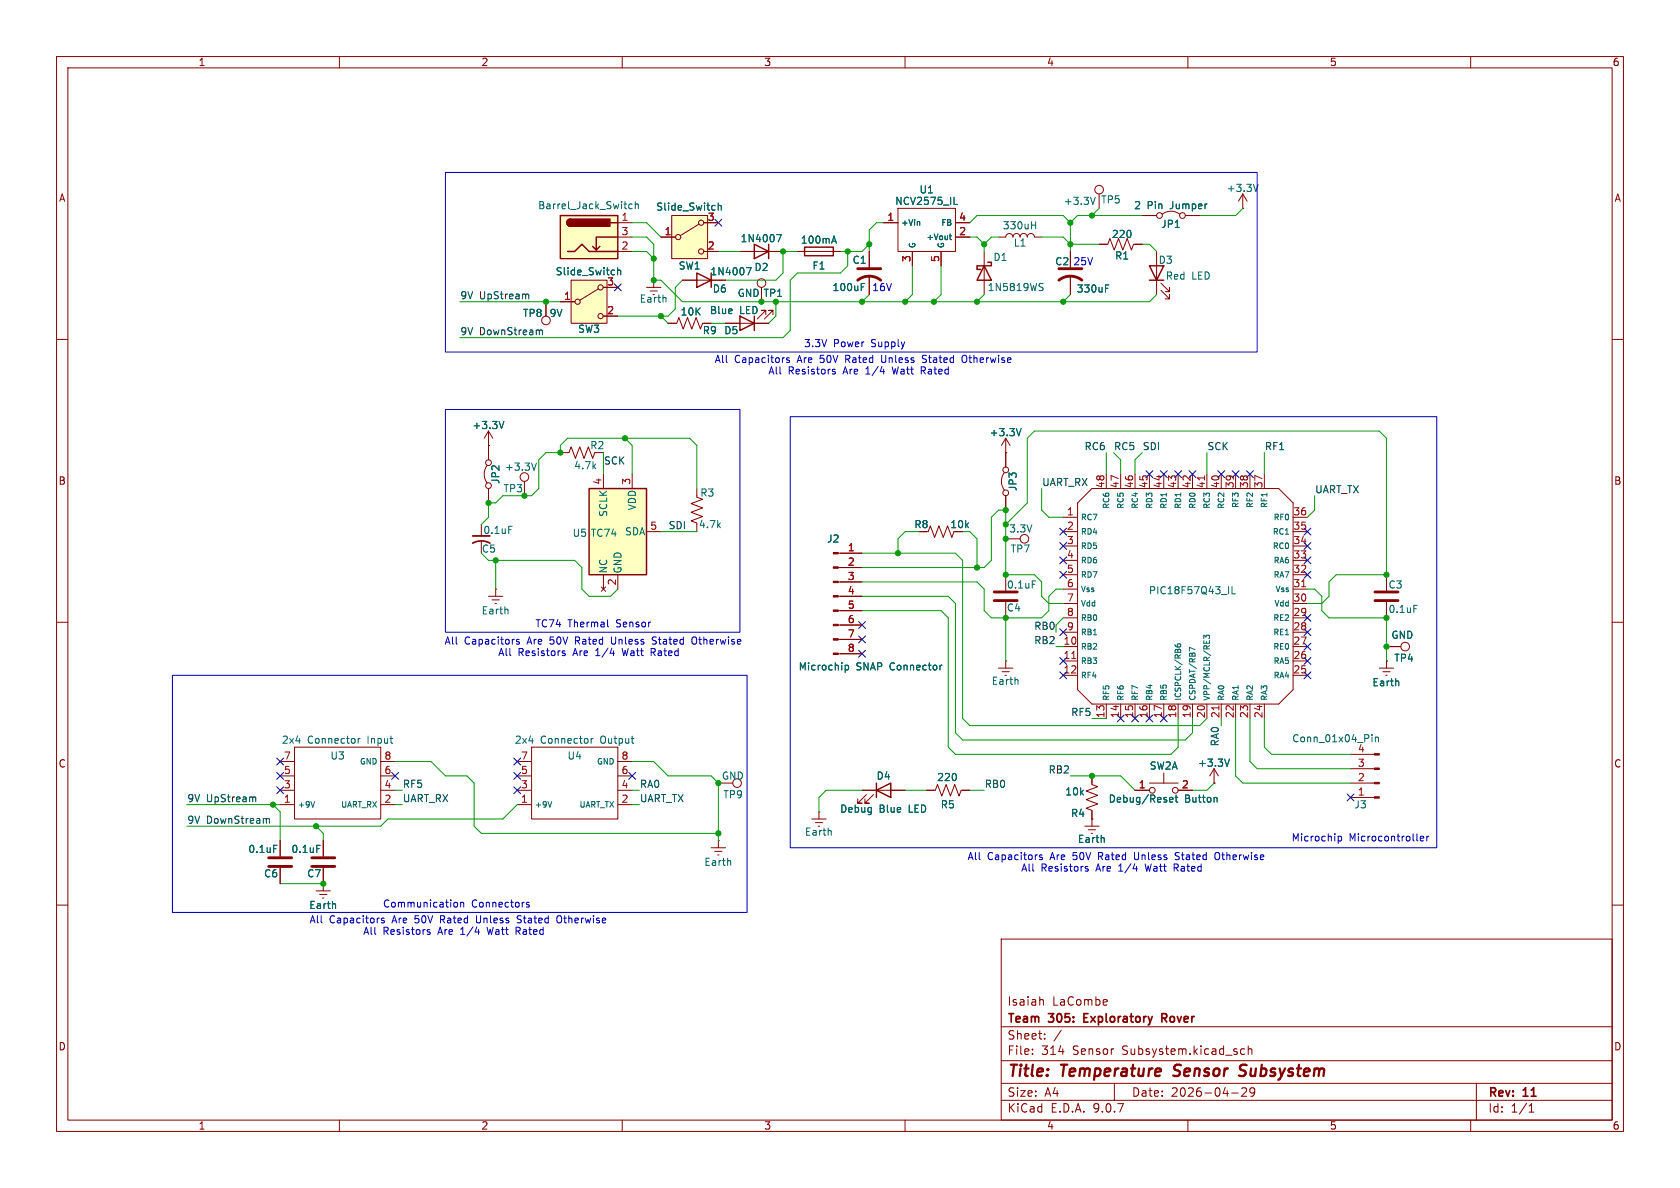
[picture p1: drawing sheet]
<svg xmlns="http://www.w3.org/2000/svg" width="297mm" height="210mm" viewBox="0 0 297 210" stroke-linecap="round" stroke-linejoin="round" font-family="sans-serif">
<g fill="none" stroke="#840000" stroke-width=".18">
<path d="M10 10h277v190h-277zM12 12h273v186h-273zM60 10v2M110 10v2M160 10v2M210 10v2M260 10v2M120.6 49.5h7.7M128.3 57.2h7.6M134.6 50.8v2.5M135.4 55.6v-.7h-.8h.8l-1.5 1.5M136.7 55.6v-.7h-.8h.8l-1.6 1.5"/>
<path d="M10 60h2M285 60h2M10 110h2M177.8 101.6v2.8M177.8 106.4v2.8M243.8 118.1h2.6M244.5 118.7h1.2M245 119.4h.2M245.1 116.8h.1M245.1 116.8v1.3M245.1 114.3h2.5M285 110h2"/>
<path d="M238.8 138.4h4.2M238.8 135.9h4.2M238.8 133.4h4.2M238.8 141h4.2M10 160h2M177 166h108v32h-108zM184 176.7l.4 .1 .1 .1v.8M195.7 176.8v.3l-.7 .1M285 160h2M60 198v2M110 198v2M160 198v2"/>
<path d="M177 194.5h108M177 191.5h108M177 187.5h108M177 181.5h108M182.5 186.3v.1M182.5 185.5v.1M184.7 183.6v.1M184.7 182.8v.1M187.6 182.1l-1.3 2M197 191.5v3M210 198v2M217.7 193.2h1.2"/>
<path d="M219.3 186.1l.3 .3 .4-.1M220 185.5l-.4-.1-.3 .3M220.1 192.3l-.6 .1M220.3 192.4v.5l-.8 .9h.9M220.7 185.5l.2-.1 .3 .1 .1 .9M220.7 184.9v1.5M221 192.4v.5l.1 .3h.4l.3-.3M221.7 192.4a.99 .99 0 0 1-.3 1.4h-.3M260 198v2M261 191.5v6.5M270.3 196.6h.9M270.3 195.5l.4-.4v1.5"/>
<circle cx="134.6" cy="50" r=".76"/>
<circle cx="248.4" cy="114.3" r=".76"/>
</g>
<path d="M207.4 190.1l.3 .1M207.7 188.4l-.1 .4v.2M220.1 190a.85 .85 0 0 1-1.1 .1M220.1 188.2l-.7 .1a.46 .46 0 0 0-.2 .5 .46 .46 0 0 0 .3 .4l.6 .2" fill="none" stroke="#840000" stroke-width=".4"/>
<path d="M191.6 179.9h.5M192.3 179.2h-.7v1.5h.7M205.8 180l.5 .7M206.1 179.3l-.7-.1v1.5M206.1 179.9l-.7 .1" fill="none" stroke="#840000" stroke-width=".3"/>
<path d="M175.8 106.2h4M175.8 104.6h4" fill="none" stroke="#840000" stroke-width=".51"/>
<path d="M131.9 47.3h.9l-.6 1.3M182.5 102.7h.6M242.5 129.9v.1M242.5 130.3v.8M243.1 130.3v.8M243.1 130.4l.2-.1h.3l.1 .8M247.2 120.4l.1 .8" fill="none" stroke="#006464" stroke-width=".18"/>
<path d="M123.2 48.3l2.5 1.2-2.5 1.3zM125.7 48.3v2.5M130.8 55.9l2.5 1.3-2.5 1.2zM133.3 55.9v2.5" fill="none" stroke="#840000" stroke-width=".25"/>
<g fill="#840000" stroke="#840000" stroke-width=".18">
<path d="M243 140.8h.8v.3h-.8z"/>
<path d="M243 138.3h.8v.3h-.8z"/>
<path d="M243 135.8h.8v.2h-.8z"/>
<path d="M243 133.2h.8v.3h-.8z"/>
</g>
<path d="M101 49.5h6.3v7.7h-6.3z" fill="#ffffc2"/>
<g fill="none" stroke="#840000" stroke-width=".18">
<path d="M96.5 53.3v2.6M99.1 53.3h2.5M101 49.5h6.3v7.7h-6.3zM105.8 51.1l-3.3 2M106.7 50.8h2.5M106.7 55.9h2.5M114.3 50.8h2.5M114.9 51.4h1.3M115.6 49.5h.1M115.6 49.5v1.3M189.2 44.5v2.7M189.2 48.8v3.3"/>
<path d="M194.3 43.2h1.5l.4-1 .8 2 .7-2 .8 2 .8-2 .7 2 .4-1h1.5M177.8 95.3h2.5M176.5 118.1h2.6M177.2 118.7h1.2M177.8 116.8h.1M177.8 116.8v1.3M214.6 138.4h.1M214.6 135.9l-.7 1.3M214.6 135.9l.8 1.3M214.6 135.9v2.5M49.5 148.6v2.8M49.5 153.4v2.8"/>
<path d="M55.9 157.5h2.5M56.5 158.1h1.3M57 158.8h.3M57.1 156.2h.1M57.1 148.6v2.8M57.1 153.4v4.1"/>
<circle cx="96.5" cy="56.6" r=".76"/>
<circle cx="102.1" cy="53.3" r=".46"/>
<circle cx="106.2" cy="50.8" r=".46"/>
<circle cx="106.2" cy="55.9" r=".46"/>
<circle cx="181.1" cy="95.2" r=".76"/>
</g>
<path d="M109.2 47.3v1.3M109.2 47.9l.2-.2 .3 .1v.8M117.7 52.6v.8M195.4 51h.5M195.4 50.4h.6M179.9 120.2l.1 .8M217.4 134.2l-.5 1.3M48.4 149.4h.6M56 149.4h.6M59.3 159.8v.8" fill="none" stroke="#006464" stroke-width=".18"/>
<path d="M187.2 49.5a3.3 3.3 0 0 1 4.1 0M187.2 47.5h4.1M47.5 153.2h4.1M47.5 151.6h4.1M55.1 153.2h4.1M55.1 151.6h4.1" fill="none" stroke="#840000" stroke-width=".51"/>
<path d="M118.7 38.1h6.4v7.6h-6.4z" fill="#ffffc2"/>
<g fill="none" stroke="#840000" stroke-width=".18">
<path d="M118.7 38.1h6.4v7.6h-6.4zM123.6 39.6l-3.3 2.1M124.5 39.4h2.5M116.8 41.9h2.6M124.5 44.5h2.5M130.8 44.5h7.6M174 44.5v7.6"/>
<circle cx="124" cy="39.4" r=".46"/>
<circle cx="119.9" cy="41.9" r=".46"/>
<circle cx="124" cy="44.5" r=".46"/>
</g>
<path d="M127 35.9v1.3M127 36.4l.2-.1 .3 .1v.8M137.3 41.5h.8l-.5 1.2M183.9 50.7l.4 .1 .1 .3-.2 .3h-.3M183.9 50.1l.5 .1" fill="none" stroke="#006464" stroke-width=".18"/>
<path d="M133.3 43.2l2.6 1.3-2.6 1.2zM135.9 43.2v2.5M174 47l1.3 2.5h-2.6zM174.6 46.4h.7v.6h-2.6v.6h.7" fill="none" stroke="#840000" stroke-width=".25"/>
<path d="M99.1 38.1h10.1v7.6h-10.1z" fill="#ffffc2"/>
<path d="M99.1 38.1h10.1v7.6h-10.1zM100.8 38.7a.64 .64 0 0 0-.6 .7 .64 .64 0 0 0 .6 .6M107.9 39.4h1.3M100.3 44.5h1.3l1.3-1.3 1.2 1.3h5.1M106 43.6l-.6 .6M109.2 41.9h-3.8v2.3l-.6-.6M142.2 43.7h5.1v1.5h-5.1zM203.2 47h2.5l-1.2 2.5zM203.2 49.5h2.5" fill="none" stroke="#840000" stroke-width=".25"/>
<g fill="#840000" stroke="#840000" stroke-width=".25">
<path d="M100.4 38.9l.4-.2v1.3a.63 .63 0 0 1-.5-.4 .63 .63 0 0 1 .1-.7z"/>
<path d="M100.8 38.7h7v1.3h-7z"/>
</g>
<g fill="none" stroke="#840000" stroke-width=".18">
<path d="M109.2 39.4h2.6M156.2 39.4h2.5M158.7 36.8h10.2v7.7h-10.2zM168.9 39.4h2.5M194.3 34.3v2.5M201.9 38.1h2.6M205.5 37.8a2.54 2.54 0 0 1 3 0M219.7 36.8h.1M219.7 34.3l-.8 1.3M219.7 34.3l.8 1.3M219.7 34.3v2.5M109.2 41.9h2.6"/>
<path d="M109.2 44.5h2.6M141 44.5h7.6M153.7 44.5v2.7M153.7 48.8v3.3M161.3 44.5v2.5M166.4 44.5v2.5M168.9 41.9h2.5M176.5 41.9h1.3a.64 .64 0 0 1 .6-.6 .64 .64 0 0 1 .7 .6 .64 .64 0 0 1 .6-.6 .64 .64 0 0 1 .6 .6 .64 .64 0 0 1 .7-.6 .64 .64 0 0 1 .6 .6 .64 .64 0 0 1 .6-.6 .64 .64 0 0 1 .7 .6h1.2M204.5 44.5v7.6M205.2 51.3l1.6 1.5v-.7v.7h-.8M205.2 50l1.6 1.6v-.8v.8h-.8M86.4 78.7h.1"/>
<path d="M86.4 76.2l-.8 1.3M86.4 76.2l.7 1.3M86.4 76.2v5.1M85.1 95.8v2M86.1 82.3a2.54 2.54 0 0 0 0 3M86.4 86.4v2.5M92.7 85.1v2.5M99.1 80h1.5l.4-1 .7 2 .8-2 .8 2 .7-2 .8 2 .4-1M123.2 86.4v1.5l1 .4-2 .7 2 .8-2 .8 2 .7-2 .8 1 .4M86.4 105.4h2.5M87 106h1.3M87.5 106.7h.3"/>
<path d="M87.6 104.1h.1M87.6 104.1v1.3M91.4 134.6h2.6M91.4 137.2h2.6M91.4 139.7h2.6M94 132.1h15.2v12.7h-15.2zM109.2 134.6h2.6M109.2 137.2h2.6M109.2 139.7h2.6M91.4 142.2h2.6M109.2 142.2h2.6M125.7 149.9h2.6"/>
<path d="M126.4 150.5h1.2M126.9 151.1h.2M127 148.6h.1M127 148.6v1.3"/>
<circle cx="194.3" cy="33.5" r=".76"/>
<circle cx="205" cy="38.1" r=".51"/>
<circle cx="209" cy="38.1" r=".51"/>
<circle cx="86.4" cy="85.9" r=".51"/>
<circle cx="86.4" cy="81.8" r=".51"/>
<circle cx="92.7" cy="84.3" r=".76"/>
<circle cx="130.3" cy="138.4" r=".76"/>
</g>
<g fill="none" stroke="#006464" stroke-width=".18">
<path d="M111.8 36.1h-.4l-.2 .2 .1 .5h.5M112.3 36.2l.2-.1h.3v.8M112.3 35.6v1.3M162.5 39.2l.1 .1v.5M168.7 36.1h.6M182.4 39.8h.7M183.1 39.2v1.3M193.6 34.9l-.4 1.2M222.4 32.6l-.4 1.3M147.1 42.6h.6M147.4 41.7l.5 1.3M152.3 50.7h.4"/>
<path d="M152.3 50.1h.6M167.8 41.7h.4M168 41.4v.8l.2 .2M89.1 74.5l-.4 1.3M89.9 93h.6M94.8 81.9l-.4 1.2M89.7 107.7l.1 .8M104.5 130.5v.9M104.9 130.5l-.4 .3M97.5 141.7l-.3 1M129.1 152.2l.1 .8"/>
</g>
<path d="M151.6 49.5a3.3 3.3 0 0 1 4.1 0M151.6 47.5h4.1" fill="none" stroke="#840000" stroke-width=".51"/>
<path d="M83.6 96a3.2 3.2 0 0 1 3 0M83.6 94.7h3" fill="none" stroke="#840000" stroke-width=".3"/>
<path d="M104.1 86.4h10.2v15.2h-10.2z" fill="#ffffc2"/>
<path d="M104.1 86.4h10.2v15.2h-10.2zM154.9 139.7l2.6-1.3v2.6zM154.9 138.4v2.6" fill="none" stroke="#840000" stroke-width=".25"/>
<g fill="none" stroke="#840000" stroke-width=".18">
<path d="M124.5 39.4h2.5M156.2 39.4h2.5M168.9 39.4h2.5M201.9 38.1h2.6M96.5 53.3v2.6M99.1 53.3h2.5M106.7 50.8h2.5M106.7 55.9h2.5M116.8 41.9h2.6M118.1 57.2h1.5l.4-1.1 .8 2.1 .7-2.1 .8 2.1 .8-2.1 .7 2.1 .4-1h1.5M120.6 49.5h2.6M124.5 44.5h2.5"/>
<path d="M125.7 49.5h2.6M128.3 57.2h2.5M130.8 44.5h2.5M133.3 57.2h2.6M134.6 50.8v2.5M135.9 44.5h2.5M141 44.5h1.2M147.3 44.5h1.3M153.7 44.5v2.7M153.7 48.8v3.3M161.3 44.5v2.5M166.4 44.5v2.5"/>
<path d="M168.9 41.9h2.5M189.2 44.5v2.7M189.2 48.8v3.3M194.3 43.2h1.3M200.7 43.2h1.2M86.4 78.7h.1M86.4 78.7v2.6M177.8 77.5v5.1M177.8 77.5l-.8 1.2M177.8 77.5l.8 1.2M86.4 86.4v2.5M106.7 83.8v2.6"/>
<path d="M111.8 83.8v2.6M114.3 94h2.5M148.2 97.8h4.2M164.1 94l.4-1 .7 2 .8-2 .8 2 .7-2 .8 2 .4-1M177.5 83.6a2.54 2.54 0 0 0 0 3M177.8 80h.1M177.8 87.6v2.6M188 94h2.5M188 91.4h2.5M188 96.5h2.5M188 99.1h2.5M193 86.4h33.1l2.5 2.5v33l-2.5 2.6h-33.1l-2.5-2.6v-33z"/>
<path d="M195.6 83.8v2.6M198.1 83.8v2.6M200.7 83.8v2.6M203.2 83.8v2.6M205.7 83.8v2.6M208.3 83.8v2.6M210.8 83.8v2.6M213.4 83.8v2.6M215.9 83.8v2.6M218.4 83.8v2.6M221 83.8v2.6M223.5 83.8v2.6"/>
<path d="M228.6 94h2.5M228.6 91.4h2.5M228.6 96.5h2.5M228.6 99.1h2.5M106.3 103.8l.8 .7M106.7 101.6v2.5M107.1 103.8l-.8 .7M109.2 101.6v2.5M148.2 100.3h4.2M148.2 102.9h4.2M148.2 105.4h4.2M148.2 108h4.2"/>
<path d="M148.2 110.5h4.2M148.2 113h4.2M148.2 115.6h4.2M188 101.6h2.5M188 104.1h2.5M188 106.7h2.5M188 109.2h2.5M188 111.8h2.5M188 114.3h2.5M188 116.8h2.5M188 119.4h2.5M228.6 101.6h2.5"/>
<path d="M228.6 104.1h2.5M228.6 106.7h2.5M228.6 109.2h2.5M228.6 111.8h2.5M228.6 114.3h2.5M228.6 116.8h2.5M228.6 119.4h2.5M245.1 116.8h.1M245.1 101.6v2.8M245.1 106.4v2.8M245.1 114.3h2.5M49.5 139.7h2.6"/>
<path d="M49.5 134.6h2.6M49.5 137.2h2.6M52.1 132.1h15.2v12.7h-15.2zM67.3 139.7h2.5M67.3 134.6h2.5M67.3 137.2h2.5M152.4 139.7h7.6M163.8 139.7h1.6l.3-1 .8 2 .8-2 .7 2 .8-2 .7 2 .4-1h1.5M193 137.2v1.5l1.1 .4-2.1 .7 2.1 .8-2.1 .8 2.1 .7-2.1 .8 1 .4v2.8M195.6 124.5v2.5M198.1 124.5v2.5M200.7 139.7h2.5"/>
<path d="M200.7 124.5v2.5M203.2 138.4h5.1M203.2 124.5v2.5M205.7 124.5v2.5M205.7 136.7v1.7M208.3 139.7h2.5M208.3 124.5v2.5M210.8 124.5v2.5M213.4 124.5v2.5M214.6 138.4h.1M215.9 124.5v2.5M218.4 124.5v2.5"/>
<path d="M221 124.5v2.5M223.5 124.5v2.5M49.5 142.2h2.6M49.5 148.6v2.8M49.5 153.4v2.8M57.1 156.2h.1M57.1 148.6v2.8M57.1 153.4v2.8M67.3 142.2h2.5M143.5 144.8h2.5M144.1 145.4h1.3M144.8 143.5h.1"/>
<path d="M144.8 143.5v1.3M153.2 140.5l-1.6 1.5h.8h-.8v-.8M154.4 140.5l-1.5 1.5h.8h-.8v-.8M191.8 146.1h2.5M192.4 146.7h1.3M193 144.8h.1"/>
<circle cx="177.8" cy="83.1" r=".51"/>
<circle cx="177.8" cy="87.1" r=".51"/>
<circle cx="203.7" cy="139.7" r=".51"/>
<circle cx="207.8" cy="139.7" r=".51"/>
</g>
<g fill="none" stroke="#006464" stroke-width=".18">
<path d="M127 35.9v1.3M127 36.4l.2-.1 .3 .1v.8M162.5 39.2l.1 .1v.5M168.7 36.1h.6M109.2 47.3v1.3M109.2 47.9l.2-.2 .3 .1v.8M131.9 47.3h.9l-.6 1.3M137.3 41.5h.8l-.5 1.2M147.1 42.6h.6M147.4 41.7l.5 1.3M152.3 50.7h.4M152.3 50.1h.6"/>
<path d="M167.8 41.7h.4M168 41.4v.8l.2 .2M195.4 51h.5M195.4 50.4h.6M89.1 74.5l-.4 1.3M180.5 75.8l-.4 1.2M149.4 117.6v1.3M149.4 117.6h.4l.2 .2-.1 .6h-.5M166.5 117.6l-.3 .2M207.7 113.9l.1 .3 .2 .1 .5 .1 .2-.2-.1-.3h-.4l-.1 .3 .2 .2M211.3 114.9l-1-.5v.7M212.8 112.9v-.6l.4 .3 .1-.3h.4l.1 .2-.1 .4"/>
<path d="M212.8 113.2v.5M213.8 113.2v.5M217.8 103.7v1.3h.6M250 107h.6M63.3 130.5v.9M63.7 130.5l-.4 .3M217.4 134.2l-.5 1.3M247.2 120.4l.1 .8M48.4 149.4h.6M55.6 141.7l-.3 1M56 149.4h.6M59.3 159.8v.8"/>
<path d="M146.9 146.9l.1 .7M195.2 148.1v.8M206.8 141.6l.1 .2 .4-.1M206.8 141.1l.1-.1h.3l.2 .1v.2l-.6 .1M207.7 141h.5M207.9 140.5v1.1l.3 .2M215 141l.2 .1v.7"/>
</g>
<path d="M243.1 104.6h4M243.1 106.2h4" fill="none" stroke="#840000" stroke-width=".51"/>
<path d="M212.9 84.1v.7M189.5 116.4h.7M230.1 103.7h.7M215.5 124.8v.7" fill="none" stroke="#a90000" stroke-width=".18"/>
<g fill="#840000" stroke="#840000" stroke-width=".18">
<path d="M147.3 97.7h.9v.2h-.9z"/>
<path d="M147.3 100.2h.9v.3h-.9z"/>
<path d="M147.3 102.7h.9v.3h-.9z"/>
<path d="M147.3 105.3h.9v.2h-.9z"/>
<path d="M147.3 107.8h.9v.3h-.9z"/>
<path d="M147.3 110.4h.9v.2h-.9z"/>
<path d="M147.3 112.9h.9v.3h-.9z"/>
<path d="M147.3 115.4h.9v.3h-.9z"/>
</g>
<path d="M93.1 52l.4 .2v.6M95.4 58.4h.4l.1 .8M44.9 140.9l.3 .2v.6M47.2 144.8h.4v.7" fill="none" stroke="#0f0f0f" stroke-width=".18"/>
<g fill="none" stroke="#009600" stroke-width=".18">
<path d="M111.8 39.4h2.5l2.5 2.5M156.2 39.4h-1.3l-1.2 1.2v3.9M171.4 39.4l1.3-1.3h15.3l1.2 1.3M189.2 39.4v5.1M194.3 36.8l-1.3 1.3M201.9 38.1h-11.4l-1.3 1.3M219.7 36.8l-1.3 1.3h-6.3M81.3 53.3h17.8M111.8 41.9h2.5l1.3 1.3v6.3h1.2l3.8 3.8h82.6l1.3-1.2M111.8 44.5h2.5l1.3 1.2M116.8 55.9l1.3 1.3M120.6 49.5l-1.2 1.3v3.8l-1.3 1.3h-8.9"/>
<path d="M125.7 57.2h2.6M127 44.5h3.8M137.2 53.3v2.6l-1.3 1.3M141 44.5h-2.6v3.8l-1.2 1.2h-8.9M149.9 44.5v2.5l-1.3 1.3h-7.6l-1.3 1.2v8.9l-1.3 1.3h-57.1M153.7 43.2l-1.3 1.3h-3.8M153.7 52.1l-1.3 1.2M161.3 47v5.1l-1.3 1.2M166.4 47v5.1l-1.3 1.2M171.4 41.9h1.3l1.3 1.3M174 52.1l-1.3 1.2M174 43.2v1.3"/>
<path d="M176.5 41.9h-1.2l-1.3 1.3M184.1 41.9h3.9l1.2 1.3h5.1M189.2 52.1l-1.2 1.2M201.9 43.2h1.3l1.3 1.3M110.5 77.5l1.3 1.2v5.1M85.1 97.8l1.3 1.3h15.2l1.3 1.2v3.8l1.2 1.3h3.8l1.3-1.3M87.6 99.1v5M106.7 80v3.8M116.8 94h6.4M123.2 86.4v-7.7l-1.3-1.2h-21.6l-1.2 1.2v1.3h-2.6l-1.3 1.3v5.1l-1.2 1.2h-5.1l-1.3 1.3h-1.2v2.5l-1.3 1.3M152.4 97.8h16.5l1.3 1.3v27.9l1.2 1.3h40.7l1.3-1.3M162.6 94h-2.6l-1.3 1.3v2.5"/>
<path d="M170.2 94h1.2l1.3 1.3v5M177.8 92.7l3.8-3.8v-11.4l1.3-1.3h60.9l1.3 1.3v24.1h-8.9l-1.3 1.3v2.5l-1.2 1.3h-2.6M184.1 86.4v3.8l1.3 1.2h2.6M195.6 80v3.8M196.8 80l1.3 1.3v2.5M201.9 80l-1.2 1.3v2.5M213.4 80v3.8M223.5 80v3.8M232.4 87.6v2.6l-1.3 1.2M152.4 108h14l1.2 1.2v22.9l1.3 1.3h38.1l1.3-1.3v-5.1M152.4 105.4h15.2l1.3 1.3v22.8l1.3 1.3h39.3l1.3-1.3v-2.5M152.4 100.3h21.6l1.3-1.2v-7.7l1.2-1.2h1.3v11.4h5.1l1.2 1.3v2.5l1.3 1.3h2.6"/>
<path d="M152.4 102.9h20.3l1.3 1.2v3.9l1.3 1.2h8.8l1.3-1.2v-2.6l1.3-1.3h1.3M177.8 109.2v7.6M186.7 114.3h1.3M188 109.2l-1.3 1.3M231.1 104.1h1.3l1.3 1.3v2.6l1.2 1.2h10.2v7.6M69.8 139.7h1.3M69.8 134.6h6.4l2.5 2.6h3.8l1.3 1.2v7.7l1.3 1.2h41.9M111.8 139.7h1.2M111.8 134.6h3.8l2.5 2.6h7.6l1.3 1.2v10.2M152.4 139.7h-6.4l-1.2 1.3v2.5M160 139.7h3.8M171.4 139.7h2.6"/>
<path d="M189.2 137.2h8.9l2.6 2.5M193 127h2.6M214.6 138.4l-1.2 1.3h-2.6M215.9 127v1.3M218.4 127v10.2l1.3 1.2h19.1M221 127v7.6l1.2 1.3h16.6M223.5 127v5.1l1.3 1.3h14M33 142.2h16.5M48.3 142.2l1.2 1.3v5.1M49.5 156.2h7.6M55.9 146.1l1.2 1.2v1.3M69.8 142.2h1.3"/>
<path d="M91.4 142.2l-2.5 2.6h-20.3l-1.3 1.3h-34.3M111.8 142.2h1.2"/>
</g>
<g fill="none" stroke="#000084" stroke-width=".18">
<path d="M126.4 38.8l1.2 1.2M127.6 38.8l-1.2 1.2M108.6 50.2l1.2 1.2M109.8 50.2l-1.2 1.2M187.4 93.4l1.2 1.2M187.4 98.5l1.2 1.2M187.4 95.9l1.2 1.2M188.6 93.4l-1.2 1.2M188.6 98.5l-1.2 1.2M188.6 95.9l-1.2 1.2M202.6 83.2l1.2 1.2M203.8 83.2l-1.2 1.2"/>
<path d="M205.1 83.2l1.2 1.2M206.3 83.2l-1.2 1.2M207.7 83.2l1.2 1.2M208.9 83.2l-1.2 1.2M210.2 83.2l1.2 1.2M211.4 83.2l-1.2 1.2M215.3 83.2l1.2 1.2M216.5 83.2l-1.2 1.2M217.8 83.2l1.2 1.2M219 83.2l-1.2 1.2M220.4 83.2l1.2 1.2M221.6 83.2l-1.2 1.2"/>
<path d="M230.5 98.5l1.2 1.2M230.5 93.4l1.2 1.2M230.5 95.9l1.2 1.2M231.7 93.4l-1.2 1.2M231.7 98.5l-1.2 1.2M231.7 95.9l-1.2 1.2M151.8 109.9l1.2 1.2M151.8 112.4l1.2 1.2M151.8 115l1.2 1.2M153 109.9l-1.2 1.2M153 112.4l-1.2 1.2M153 115l-1.2 1.2"/>
<path d="M187.4 116.2l1.2 1.2M187.4 111.2l1.2 1.2M187.4 101l1.2 1.2M187.4 118.8l1.2 1.2M188.6 116.2l-1.2 1.2M188.6 111.2l-1.2 1.2M188.6 101l-1.2 1.2M188.6 118.8l-1.2 1.2M230.5 118.8l1.2 1.2M230.5 108.6l1.2 1.2M230.5 116.2l1.2 1.2M230.5 113.7l1.2 1.2"/>
<path d="M230.5 101l1.2 1.2M230.5 111.2l1.2 1.2M231.7 118.8l-1.2 1.2M231.7 108.6l-1.2 1.2M231.7 116.2l-1.2 1.2M231.7 113.7l-1.2 1.2M231.7 101l-1.2 1.2M231.7 111.2l-1.2 1.2M48.9 136.6l1.2 1.2M48.9 139.1l1.2 1.2M48.9 134l1.2 1.2M50.1 136.6l-1.2 1.2"/>
<path d="M50.1 139.1l-1.2 1.2M50.1 134l-1.2 1.2M69.2 136.6l1.3 1.2M70.5 136.6l-1.3 1.2M90.8 139.1l1.2 1.2M90.8 136.6l1.2 1.2M90.8 134l1.2 1.2M92 139.1l-1.2 1.2M92 136.6l-1.2 1.2M92 134l-1.2 1.2M111.2 136.6l1.2 1.2M112.4 136.6l-1.2 1.2"/>
<path d="M197.5 126.4l1.2 1.2M198.7 126.4l-1.2 1.2M200.1 126.4l1.2 1.2M201.3 126.4l-1.2 1.2M202.6 126.4l1.2 1.2M203.8 126.4l-1.2 1.2M205.1 126.4l1.2 1.2M206.3 126.4l-1.2 1.2M238.2 140.4l1.2 1.2M239.4 140.4l-1.2 1.2"/>
</g>
<g fill="none" stroke="#0000c2" stroke-width=".18">
<path d="M78.7 30.5h143.5v31.7h-143.5zM78.7 72.4h52.1v39.4h-52.1zM139.5 63.3l-.3-.1-.2 .2 .1 .2 .4 .1v.3h-.5M139.7 73.7h114.3v76.2h-114.3zM147.2 65.6l.4 .2 .1 .1-.2 .2h-.4M147.2 65.3h.4M155.6 65.7h.8M155.9 62.8v1l.2 .3M162.9 65.5h.5M163.1 64l.4 .1M163.4 64.8h-.5v1.3M163.6 62.8h-.3l-.2 .3 .1 .3 .3 .1"/>
<path d="M170.6 62.8a.43 .43 0 0 0-.5 .4v.5a.43 .43 0 0 0 .5 .4M30.5 119.4h101.6v41.9h-101.6zM91.8 113.1l-.3-.1-.2 .2 .1 .2 .4 .1v.3h-.5M99.5 115.4l.4 .1v.2l-.1 .2-.4-.1M99.5 115.1h.4M107.4 109.5v1.1l.2 .2M107.9 115.5h.7M108.1 112.6v1l.2 .3M115.1 115.3h.5M115.3 113.8l.5 .1M115.6 114.6h-.5v1.3M115.8 112.6h-.3l-.2 .2 .1 .3 .4 .2"/>
<path d="M122.9 112.6a.43 .43 0 0 0-.6 .4v.4a.43 .43 0 0 0 .6 .5M80.3 159.6l.4-.1 .2 .2-.1 .6h-.5M81.4 159.6l.2-.1 .3 .1 .1 .7M81.4 159.5v.8M93.5 159.6l-.3-.1-.2 .2 .1 .2 .4 .1v.3h-.5M184.2 151.2l-.3-.1-.1 .2v.2l.4 .1v.3h-.4M191.9 153.5l.4 .1 .1 .2-.2 .2-.4-.1M191.9 153.2h.4M200.3 153.6h.8M200.6 150.7v1l.2 .3M207.6 153.4h.5M207.8 151.9l.4 .1"/>
<path d="M208.1 152.7h-.5v1.3M208.3 150.7h-.3l-.2 .2 .1 .3 .3 .2M215.3 150.7a.43 .43 0 0 0-.5 .4v.4a.43 .43 0 0 0 .5 .5M236.6 147.8v1.3M236.6 147.9l.3-.1 .3 .3-.1 .5h-.5M251.1 148.2l.6-.1-.1-.2-.3-.1-.2 .2 .1 .6h.4M252.2 147.8v.9M252.6 147.8l-.4 .3M67.9 162.4l-.3-.1-.2 .2 .1 .2 .4 .1v.3h-.5M75.6 164.7l.4 .1 .1 .2-.2 .2-.4-.1M75.6 164.4h.4M84 164.8h.8"/>
<path d="M84.2 161.9v1l.3 .2M91.2 164.6h.5M91.4 163.1h.5M91.7 163.9h-.5v1.3M92 161.9h-.3l-.3 .2 .1 .3 .4 .1M99 161.9a.43 .43 0 0 0-.6 .4v.4a.43 .43 0 0 0 .6 .4"/>
</g>
<g fill="#009600" stroke="#009600" stroke-width=".18">
<circle cx="245.1" cy="114.3" r=".46"/>
<circle cx="193" cy="137.2" r=".46"/>
<circle cx="177.8" cy="109.2" r=".46"/>
<circle cx="158.7" cy="97.8" r=".46"/>
<circle cx="245.1" cy="101.6" r=".46"/>
<circle cx="245.1" cy="109.2" r=".46"/>
<circle cx="99.1" cy="80" r=".46"/>
<circle cx="110.5" cy="77.5" r=".46"/>
<circle cx="86.4" cy="88.9" r=".46"/>
<circle cx="92.7" cy="87.6" r=".46"/>
<circle cx="127" cy="147.3" r=".46"/>
<circle cx="127" cy="138.4" r=".46"/>
<circle cx="48.3" cy="142.2" r=".46"/>
<circle cx="57.1" cy="156.2" r=".46"/>
<circle cx="55.9" cy="146.1" r=".46"/>
<circle cx="87.6" cy="99.1" r=".46"/>
<circle cx="177.8" cy="90.2" r=".46"/>
<circle cx="177.8" cy="92.7" r=".46"/>
<circle cx="177.8" cy="95.3" r=".46"/>
<circle cx="177.8" cy="101.6" r=".46"/>
<circle cx="172.7" cy="100.3" r=".46"/>
<circle cx="137.2" cy="53.3" r=".46"/>
<circle cx="172.7" cy="53.3" r=".46"/>
<circle cx="165.1" cy="53.3" r=".46"/>
<circle cx="134.6" cy="53.3" r=".46"/>
<circle cx="149.9" cy="44.5" r=".46"/>
<circle cx="138.4" cy="44.5" r=".46"/>
<circle cx="115.6" cy="49.5" r=".46"/>
<circle cx="115.6" cy="45.7" r=".46"/>
<circle cx="116.8" cy="55.9" r=".46"/>
<circle cx="96.5" cy="53.3" r=".46"/>
<circle cx="193" cy="38.1" r=".46"/>
<circle cx="189.2" cy="43.2" r=".46"/>
<circle cx="189.2" cy="39.4" r=".46"/>
<circle cx="188" cy="53.3" r=".46"/>
<circle cx="153.7" cy="43.2" r=".46"/>
<circle cx="174" cy="43.2" r=".46"/>
<circle cx="160" cy="53.3" r=".46"/>
<circle cx="152.4" cy="53.3" r=".46"/>
</g>
<g font-size="2.8" fill="#840000">
<text x="178" y="190.9">Title:</text>
<text x="187.7" y="190.9">Temperature</text>
<text x="208.4" y="190.9">Sensor</text>
<text x="220.8" y="190.9">Subsystem</text>
</g>
<g font-size="2.1" fill="#840000">
<text x="178" y="178">Isaiah</text>
<text x="186" y="178">LaCombe</text>
<text x="178" y="184">Sheet:</text>
<text x="178" y="181.2">Team</text>
<text x="185.5" y="181.2">305:</text>
<text x="192.3" y="181.2">Exploratory</text>
<text x="206.7" y="181.2">Rover</text>
<text x="178" y="186.7">File:</text>
<text x="184.1" y="186.7">314</text>
<text x="189.7" y="186.7">Sensor</text>
<text x="198.5" y="186.7">Subsystem.kicad_sch</text>
<text x="178" y="196.9">KiCad</text>
<text x="178" y="194.1">Size:</text>
<text x="184.7" y="194.1">A4</text>
<text x="185.7" y="196.9">E.D.A.</text>
<text x="193.3" y="196.9">9.0.7</text>
<text x="200" y="194.1">Date:</text>
<text x="207" y="194.1">2026-04-29</text>
<text x="263" y="194.3">Rev:</text>
<text x="263" y="196.9">Id:</text>
<text x="267.1" y="196.9">1/1</text>
<text x="269.4" y="194.3">11</text>
</g>
<g font-size="1.8" fill="#840000">
<text x="35" y="11.9">1</text>
<text x="85" y="11.9">2</text>
<text x="135" y="11.9">3</text>
<text x="185" y="11.9">4</text>
<text x="235" y="11.9">5</text>
<text x="285" y="11.9">6</text>
<text x="10.3" y="35.9">A</text>
<text x="285.3" y="35.9">A</text>
<text x="207" y="37.2">Jumper</text>
<text x="10.3" y="85.9">B</text>
<text x="285.3" y="85.9">B</text>
<text x="161.6" y="93.6">R8</text>
<text x="167.9" y="93.6">10k</text>
<text x="10.3" y="135.9">C</text>
<text x="285.3" y="135.9">C</text>
<text x="10.3" y="185.9">D</text>
<text x="285.3" y="185.9">D</text>
<text x="35" y="199.9">1</text>
<text x="85" y="199.9">2</text>
<text x="135" y="199.9">3</text>
<text x="185" y="199.9">4</text>
<text x="235" y="199.9">5</text>
<text x="285" y="199.9">6</text>
</g>
<g font-size="1.8" fill="#006464">
<text x="162.5" y="34.4">U1</text>
<text x="216.8" y="34.1">+3.3V</text>
<text x="95" y="37.2">Barrel_Jack_Switch</text>
<text x="115.9" y="37.4">Slide_Switch</text>
<text x="158.2" y="36.4">NCV2575_IL</text>
<text x="177.2" y="40.7">330uH</text>
<text x="188" y="36.4">+3.3V</text>
<text x="194.6" y="36.2">TP5</text>
<text x="200.4" y="37.2">2</text>
<text x="202.8" y="37.2">Pin</text>
<text x="205.2" y="40.5">JP1</text>
<text x="119.9" y="47.9">SW1</text>
<text x="130.8" y="43">1N4007</text>
<text x="141.5" y="43.3">100mA</text>
<text x="143.5" y="47.9">F1</text>
<text x="150.6" y="46.8">C1</text>
<text x="175.5" y="46.3">D1</text>
<text x="179.1" y="43.8">L1</text>
<text x="186.4" y="47.1">C2</text>
<text x="196.5" y="42.3">220</text>
<text x="197" y="46.1">R1</text>
<text x="204.7" y="46.8">D3</text>
<text x="98.1" y="48.9">Slide_Switch</text>
<text x="113" y="53.7">Earth</text>
<text x="125.5" y="48.9">1N4007</text>
<text x="125.9" y="51.9">D6</text>
<text x="130.3" y="52.7">GND</text>
<text x="133.3" y="48.1">D2</text>
<text x="134.9" y="52.7">TP1</text>
<text x="147.1" y="51.7">100uF</text>
<text x="174.5" y="51.7">1N5819WS</text>
<text x="190.3" y="51.9">330uF</text>
<text x="206" y="49.6">Red</text>
<text x="210.7" y="49.6">LED</text>
<text x="92.4" y="56.2">TP8</text>
<text x="97.1" y="56.2">9V</text>
<text x="102.1" y="59">SW3</text>
<text x="120.2" y="56">10K</text>
<text x="124.1" y="59.3">R9</text>
<text x="125.4" y="55.7">Blue</text>
<text x="127.9" y="59.3">D5</text>
<text x="130.7" y="55.7">LED</text>
<text x="83.4" y="76">+3.3V</text>
<text x="174.9" y="77.3">+3.3V</text>
<text x="89.2" y="83.4">+3.3V</text>
<text x="101.4" y="83.2">4.7k</text>
<text x="104.2" y="79.6">R2</text>
<text x="88.5" y="85.6" transform="rotate(-90 88.5 85.6)">JP2</text>
<text x="88.9" y="87.2">TP3</text>
<text x="123.7" y="88">R3</text>
<text x="179.9" y="86.9" transform="rotate(-90 179.9 86.9)">JP3</text>
<text x="85.4" y="94.6">0.1uF</text>
<text x="101.1" y="95.1">U5</text>
<text x="104.4" y="95.1">TC74</text>
<text x="107.5" y="91.5" transform="rotate(-90 107.5 91.5)">SCLK</text>
<text x="110.4" y="94.8">SDA</text>
<text x="112.6" y="90.3" transform="rotate(-90 112.6 90.3)">VDD</text>
<text x="123.5" y="93.6">4.7k</text>
<text x="178.3" y="94.3">3.3V</text>
<text x="85.1" y="97.9">C5</text>
<text x="107.5" y="101.5" transform="rotate(-90 107.5 101.5)">NC</text>
<text x="110.1" y="101.5" transform="rotate(-90 110.1 101.5)">GND</text>
<text x="146.1" y="96.1">J2</text>
<text x="178.6" y="97.9">TP7</text>
<text x="177.9" y="104.2">0.1uF</text>
<text x="203" y="105.3">PIC18F57Q43_IL</text>
<text x="245.4" y="104.2">C3</text>
<text x="85" y="108.8">Earth</text>
<text x="177.9" y="108.3">C4</text>
<text x="245.4" y="108.6">0.1uF</text>
<text x="245.9" y="113.1">GND</text>
<text x="141.1" y="118.7">Microchip</text>
<text x="151.3" y="118.7">SNAP</text>
<text x="157.4" y="118.7">Connector</text>
<text x="246.4" y="117.2">TP4</text>
<text x="175.2" y="121.3">Earth</text>
<text x="242.5" y="121.5">Earth</text>
<text x="49.7" y="131.7">2x4</text>
<text x="54.3" y="131.7">Connector</text>
<text x="65.1" y="131.7">Input</text>
<text x="90.9" y="131.7">2x4</text>
<text x="95.5" y="131.7">Connector</text>
<text x="106.3" y="131.7">Output</text>
<text x="228.3" y="131.4">Conn_01x04_Pin</text>
<text x="58.3" y="134.5">U3</text>
<text x="100.2" y="134.5">U4</text>
<text x="203.2" y="136.2">SW2A</text>
<text x="211.7" y="135.7">+3.3V</text>
<text x="240" y="133.1">4</text>
<text x="127.5" y="138">GND</text>
<text x="127.8" y="141.3">TP9</text>
<text x="148.4" y="143.9">Debug</text>
<text x="154.9" y="138">D4</text>
<text x="155.4" y="143.9">Blue</text>
<text x="160.7" y="143.9">LED</text>
<text x="165.6" y="138.3">220</text>
<text x="166.2" y="143.1">R5</text>
<text x="188.2" y="140.8">10k</text>
<text x="195.9" y="142.1">Debug/Reset</text>
<text x="209.4" y="142.1">Button</text>
<text x="239.3" y="143.1">J3</text>
<text x="142.2" y="147.9">Earth</text>
<text x="189.2" y="144.6">R4</text>
<text x="190.5" y="149.2">Earth</text>
<text x="43.8" y="151">0.1uF</text>
<text x="46.6" y="155.3">C6</text>
<text x="51.4" y="151">0.1uF</text>
<text x="54.2" y="155.3">C7</text>
<text x="124.4" y="153.3">Earth</text>
<text x="54.6" y="160.9">Earth</text>
</g>
<g font-size="1.8" fill="#a90000">
<text x="109.8" y="39.1">1</text>
<text x="109.8" y="41.7">3</text>
<text x="117.4" y="41.7">1</text>
<text x="125" y="39.1">3</text>
<text x="156.8" y="39.1">1</text>
<text x="169.5" y="39.1">4</text>
<text x="169.5" y="41.7">2</text>
<text x="109.8" y="44.2">2</text>
<text x="125" y="44.2">2</text>
<text x="161" y="46.4" transform="rotate(-90 161 46.4)">3</text>
<text x="166.1" y="46.4" transform="rotate(-90 166.1 46.4)">5</text>
<text x="99.6" y="53.1">1</text>
<text x="107.2" y="50.5">3</text>
<text x="107.2" y="55.6">2</text>
<text x="106.4" y="85.8" transform="rotate(-90 106.4 85.8)">4</text>
<text x="111.5" y="85.8" transform="rotate(-90 111.5 85.8)">3</text>
<text x="195.3" y="86.4" transform="rotate(-90 195.3 86.4)">48</text>
<text x="197.9" y="86.4" transform="rotate(-90 197.9 86.4)">47</text>
<text x="200.4" y="86.4" transform="rotate(-90 200.4 86.4)">46</text>
<text x="202.9" y="86.4" transform="rotate(-90 202.9 86.4)">45</text>
<text x="205.5" y="86.4" transform="rotate(-90 205.5 86.4)">44</text>
<text x="208" y="86.4" transform="rotate(-90 208 86.4)">43</text>
<text x="210.6" y="86.4" transform="rotate(-90 210.6 86.4)">42</text>
<text x="213.1" y="86.4" transform="rotate(-90 213.1 86.4)">41</text>
<text x="215.6" y="86.4" transform="rotate(-90 215.6 86.4)">40</text>
<text x="218.2" y="86.4" transform="rotate(-90 218.2 86.4)">39</text>
<text x="220.7" y="86.4" transform="rotate(-90 220.7 86.4)">38</text>
<text x="223.3" y="86.4" transform="rotate(-90 223.3 86.4)">37</text>
<text x="114.9" y="93.7">5</text>
<text x="188.5" y="91.2">1</text>
<text x="188.5" y="93.7">2</text>
<text x="228.6" y="91.2">36</text>
<text x="228.6" y="93.7">35</text>
<text x="149.8" y="97.5">1</text>
<text x="149.8" y="100.1">2</text>
<text x="188.5" y="96.3">3</text>
<text x="188.5" y="98.8">4</text>
<text x="188.5" y="101.3">5</text>
<text x="228.6" y="96.3">34</text>
<text x="228.6" y="98.8">33</text>
<text x="228.6" y="101.3">32</text>
<text x="109" y="103.6" transform="rotate(-90 109 103.6)">2</text>
<text x="149.8" y="102.6">3</text>
<text x="149.8" y="105.2">4</text>
<text x="149.8" y="107.7">5</text>
<text x="188.5" y="103.9">6</text>
<text x="188.5" y="106.4">7</text>
<text x="228.6" y="103.9">31</text>
<text x="228.6" y="106.4">30</text>
<text x="149.8" y="110.2">6</text>
<text x="149.8" y="112.8">7</text>
<text x="188.5" y="109">8</text>
<text x="188.5" y="111.5">9</text>
<text x="228.6" y="109">29</text>
<text x="228.6" y="111.5">28</text>
<text x="149.8" y="115.3">8</text>
<text x="187.9" y="114">10</text>
<text x="187.9" y="116.6">11</text>
<text x="187.9" y="119.1">12</text>
<text x="228.6" y="114">27</text>
<text x="228.6" y="116.6">26</text>
<text x="228.6" y="119.1">25</text>
<text x="195.3" y="127" transform="rotate(-90 195.3 127)">13</text>
<text x="197.9" y="127" transform="rotate(-90 197.9 127)">14</text>
<text x="200.4" y="127" transform="rotate(-90 200.4 127)">15</text>
<text x="202.9" y="127" transform="rotate(-90 202.9 127)">16</text>
<text x="205.5" y="127" transform="rotate(-90 205.5 127)">17</text>
<text x="208" y="127" transform="rotate(-90 208 127)">18</text>
<text x="210.6" y="127" transform="rotate(-90 210.6 127)">19</text>
<text x="213.1" y="127" transform="rotate(-90 213.1 127)">20</text>
<text x="215.6" y="127" transform="rotate(-90 215.6 127)">21</text>
<text x="218.2" y="127" transform="rotate(-90 218.2 127)">22</text>
<text x="220.7" y="127" transform="rotate(-90 220.7 127)">23</text>
<text x="223.3" y="127" transform="rotate(-90 223.3 127)">24</text>
<text x="50.1" y="134.4">7</text>
<text x="50.1" y="136.9">5</text>
<text x="67.9" y="134.4">8</text>
<text x="67.9" y="136.9">6</text>
<text x="92" y="134.4">7</text>
<text x="92" y="136.9">5</text>
<text x="109.8" y="134.4">8</text>
<text x="109.8" y="136.9">6</text>
<text x="240" y="135.6">3</text>
<text x="50.1" y="139.4">3</text>
<text x="50.1" y="142">1</text>
<text x="67.9" y="139.4">4</text>
<text x="67.9" y="142">2</text>
<text x="92" y="139.4">3</text>
<text x="92" y="142">1</text>
<text x="109.8" y="139.4">4</text>
<text x="109.8" y="142">2</text>
<text x="201.2" y="139.4">1</text>
<text x="208.8" y="139.4">2</text>
<text x="240" y="140.7">1</text>
<text x="240" y="138.2">2</text>
</g>
<g font-size="1.8" fill="#0000c2">
<text x="189.7" y="47.1">25V</text>
<text x="154.1" y="51.7">16V</text>
<text x="126.2" y="64.4">All</text>
<text x="129.8" y="64.4">Capacitors</text>
<text x="141.1" y="64.4">Are</text>
<text x="142" y="61.6">3.3V</text>
<text x="145.2" y="64.4">50V</text>
<text x="147.3" y="61.6">Power</text>
<text x="149.9" y="64.4">Rated</text>
<text x="154.1" y="61.6">Supply</text>
<text x="156.5" y="64.4">Unless</text>
<text x="163.9" y="64.4">Stated</text>
<text x="171.1" y="64.4">Otherwise</text>
<text x="135.7" y="66.4">All</text>
<text x="139.3" y="66.4">Resistors</text>
<text x="149.2" y="66.4">Are</text>
<text x="153.3" y="66.4">1/4</text>
<text x="158.3" y="66.4">Watt</text>
<text x="163.5" y="66.4">Rated</text>
<text x="94.5" y="111.1">TC74</text>
<text x="100.4" y="111.1">Thermal</text>
<text x="109" y="111.1">Sensor</text>
<text x="78.5" y="114.2">All</text>
<text x="82.1" y="114.2">Capacitors</text>
<text x="88" y="116.2">All</text>
<text x="91.6" y="116.2">Resistors</text>
<text x="93.4" y="114.2">Are</text>
<text x="97.5" y="114.2">50V</text>
<text x="101.5" y="116.2">Are</text>
<text x="102.2" y="114.2">Rated</text>
<text x="105.6" y="116.2">1/4</text>
<text x="108.7" y="114.2">Unless</text>
<text x="110.5" y="116.2">Watt</text>
<text x="115.7" y="116.2">Rated</text>
<text x="116.2" y="114.2">Stated</text>
<text x="123.4" y="114.2">Otherwise</text>
<text x="228.3" y="148.9">Microchip</text>
<text x="238.5" y="148.9">Microcontroller</text>
<text x="170.9" y="152.3">All</text>
<text x="174.5" y="152.3">Capacitors</text>
<text x="180.4" y="154.3">All</text>
<text x="184" y="154.3">Resistors</text>
<text x="185.8" y="152.3">Are</text>
<text x="189.9" y="152.3">50V</text>
<text x="193.9" y="154.3">Are</text>
<text x="194.6" y="152.3">Rated</text>
<text x="198" y="154.3">1/4</text>
<text x="201.2" y="152.3">Unless</text>
<text x="203" y="154.3">Watt</text>
<text x="208.2" y="154.3">Rated</text>
<text x="208.6" y="152.3">Stated</text>
<text x="215.9" y="152.3">Otherwise</text>
<text x="67.6" y="160.6">Communication</text>
<text x="83.4" y="160.6">Connectors</text>
<text x="54.6" y="163.4">All</text>
<text x="58.2" y="163.4">Capacitors</text>
<text x="64.1" y="165.5">All</text>
<text x="67.7" y="165.5">Resistors</text>
<text x="69.5" y="163.4">Are</text>
<text x="73.6" y="163.4">50V</text>
<text x="77.6" y="165.5">Are</text>
<text x="78.3" y="163.4">Rated</text>
<text x="81.7" y="165.5">1/4</text>
<text x="84.8" y="163.4">Unless</text>
<text x="86.6" y="165.5">Watt</text>
<text x="91.9" y="165.5">Rated</text>
<text x="92.3" y="163.4">Stated</text>
<text x="99.5" y="163.4">Otherwise</text>
</g>
<g font-size="1.8" fill="#0f0f0f">
<text x="81.3" y="53">9V</text>
<text x="84.7" y="53">UpStream</text>
<text x="81.3" y="59.3">9V</text>
<text x="84.7" y="59.3">DownStream</text>
<text x="106.7" y="82.2">SCK</text>
<text x="191.6" y="79.7">RC6</text>
<text x="196.8" y="79.7">RC5</text>
<text x="201.9" y="79.7">SDI</text>
<text x="213.4" y="79.7">SCK</text>
<text x="223.5" y="79.7">RF1</text>
<text x="184.1" y="86">UART_RX</text>
<text x="232.4" y="87.3">UART_TX</text>
<text x="118.1" y="93.6">SDI</text>
<text x="182.7" y="114">RB2</text>
<text x="189.3" y="126.7">RF5</text>
<text x="185.3" y="136.8">RB2</text>
<text x="215.6" y="132" transform="rotate(-90 215.6 132)">RA0</text>
<text x="33" y="141.9">9V</text>
<text x="36.5" y="141.9">UpStream</text>
<text x="71.1" y="141.9">UART_RX</text>
<text x="71.1" y="139.4">RF5</text>
<text x="113" y="141.9">UART_TX</text>
<text x="113" y="139.4">RA0</text>
<text x="174" y="139.4">RB0</text>
<text x="33" y="145.7">9V</text>
<text x="36.5" y="145.7">DownStream</text>
</g>
<text font-size="1.8" fill="#009600" x="182.7" y="111.4">RB0</text>
<g font-size="1.4" fill="#006464">
<text x="159.3" y="40.1">+Vin</text>
<text x="166.3" y="40.1">FB</text>
<text x="162" y="43.9" transform="rotate(-90 162 43.9)">G</text>
<text x="163.7" y="42.6">+Vout</text>
<text x="167.1" y="43.9" transform="rotate(-90 167.1 43.9)">G</text>
<text x="219.2" y="89.9" transform="rotate(-90 219.2 89.9)">RF3</text>
<text x="221.7" y="89.9" transform="rotate(-90 221.7 89.9)">RF2</text>
<text x="224.2" y="89.9" transform="rotate(-90 224.2 89.9)">RF1</text>
<text x="191" y="92.2">RC7</text>
<text x="191" y="94.7">RD4</text>
<text x="196.3" y="90.1" transform="rotate(-90 196.3 90.1)">RC6</text>
<text x="198.8" y="90.1" transform="rotate(-90 198.8 90.1)">RC5</text>
<text x="201.4" y="90.1" transform="rotate(-90 201.4 90.1)">RC4</text>
<text x="203.9" y="90.1" transform="rotate(-90 203.9 90.1)">RD3</text>
<text x="206.5" y="90.1" transform="rotate(-90 206.5 90.1)">RD1</text>
<text x="209" y="90.1" transform="rotate(-90 209 90.1)">RD1</text>
<text x="211.5" y="90.1" transform="rotate(-90 211.5 90.1)">RD0</text>
<text x="214.1" y="90.1" transform="rotate(-90 214.1 90.1)">RC3</text>
<text x="216.6" y="90.1" transform="rotate(-90 216.6 90.1)">RC2</text>
<text x="224.9" y="94.7">RC1</text>
<text x="225" y="92.2">RF0</text>
<text x="191" y="97.2">RD5</text>
<text x="191" y="99.8">RD6</text>
<text x="224.9" y="97.2">RC0</text>
<text x="225" y="99.8">RA6</text>
<text x="191" y="102.3">RD7</text>
<text x="191" y="104.9">Vss</text>
<text x="191" y="107.4">Vdd</text>
<text x="225" y="102.3">RA7</text>
<text x="225.2" y="107.4">Vdd</text>
<text x="225.4" y="104.9">Vss</text>
<text x="191" y="109.9">RB0</text>
<text x="191" y="112.5">RB1</text>
<text x="225" y="109.9">RE2</text>
<text x="225" y="112.5">RE1</text>
<text x="191" y="115">RB2</text>
<text x="191" y="117.6">RB3</text>
<text x="225" y="115">RE0</text>
<text x="225" y="117.6">RA5</text>
<text x="191" y="120.1">RF4</text>
<text x="196.3" y="124" transform="rotate(-90 196.3 124)">RF5</text>
<text x="198.8" y="124" transform="rotate(-90 198.8 124)">RF6</text>
<text x="201.4" y="124" transform="rotate(-90 201.4 124)">RF7</text>
<text x="203.9" y="124" transform="rotate(-90 203.9 124)">RB4</text>
<text x="206.5" y="124" transform="rotate(-90 206.5 124)">RB5</text>
<text x="209" y="124" transform="rotate(-90 209 124)">ICSPCLK/RB6</text>
<text x="211.5" y="124" transform="rotate(-90 211.5 124)">CSPDAT/RB7</text>
<text x="214.1" y="124" transform="rotate(-90 214.1 124)">VPP/MCLR/RE3</text>
<text x="216.6" y="124" transform="rotate(-90 216.6 124)">RA0</text>
<text x="219.2" y="124" transform="rotate(-90 219.2 124)">RA1</text>
<text x="221.7" y="124" transform="rotate(-90 221.7 124)">RA2</text>
<text x="224.2" y="124" transform="rotate(-90 224.2 124)">RA3</text>
<text x="225" y="120.1">RA4</text>
<text x="63.5" y="135.3">GND</text>
<text x="105.4" y="135.3">GND</text>
<text x="52.6" y="143">+9V</text>
<text x="60.2" y="143">UART_RX</text>
<text x="94.5" y="143">+9V</text>
<text x="102.3" y="143">UART_TX</text>
</g>
</svg>
